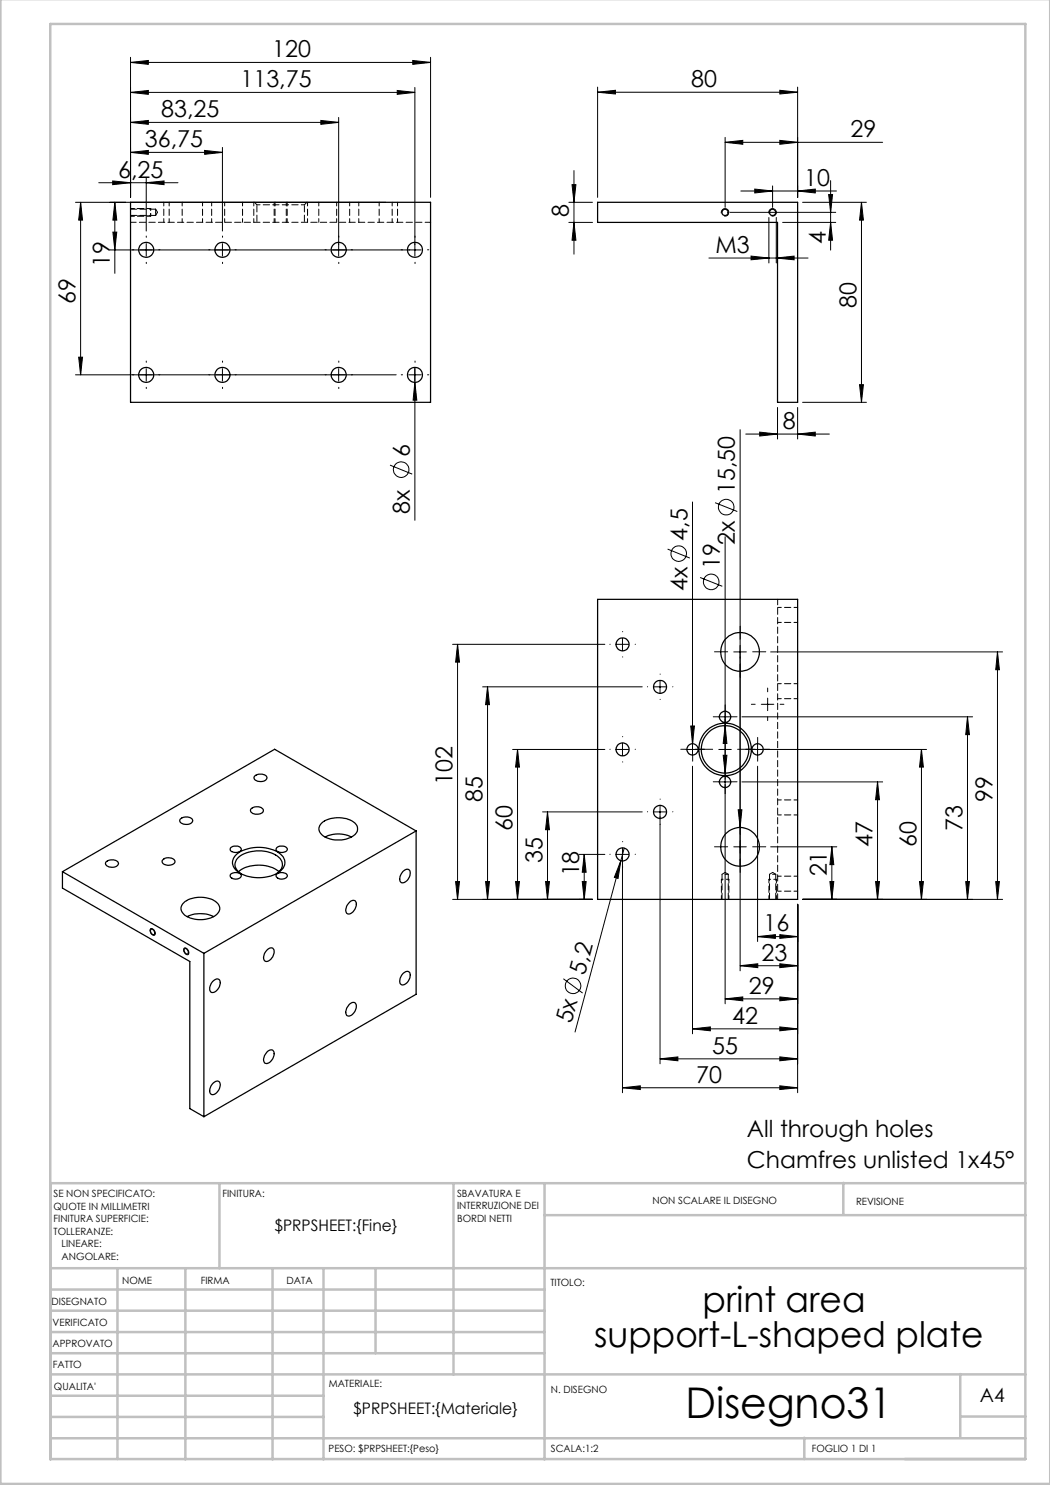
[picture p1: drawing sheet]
<svg xmlns="http://www.w3.org/2000/svg" width="210mm" height="297mm" viewBox="0 0 210 297" stroke-linecap="round" stroke-linejoin="round" font-family="sans-serif">
<g fill="none" stroke="#000" stroke-width=".2">
<path d="M26.1 18.5l3.6-.4v.8zM26.1 18.5h56.9M26.1 12.5l3.6-.4v.8zM26.1 11.5v28M26.1 12.5h60M79.4 18.1l3.6 .4-3.6 .4zM82.5 12.1l3.6 .4-3.6 .4zM83 17.5v33.7M86.1 11.5v28M119.5 18.4l3.6-.3v.7zM119.5 17.4v22.1M119.5 18.4h40"/>
<path d="M156 18.1l3.5 .3-3.5 .4zM159.5 17.4v22.1M19.8 36.5h15.8M22.5 36.2l3.6 .3-3.6 .4zM26.1 30.5l3.6-.4v.8zM26.1 30.5h18.4M26.1 24.5l3.6-.4v.8zM26.1 24.5h41.6M29.2 36.5l3.6-.3v.7zM29.2 35.6v10.6M40.9 30.1l3.6 .4-3.6 .4zM44.5 29.5v16.7"/>
<path d="M64.2 24.1l3.5 .4-3.5 .4zM67.7 23.5v27.7M114.4 36.9h.8l-.4 3.6zM114.8 34.1v16.7M145 28.5l3.6-.4v.8zM145 27.5v14M145 28.5h31.5M148.2 38.2h19.1M151 37.8l3.5 .4-3.5 .4zM154.5 37.2v4.3M156 28.1l3.5 .4-3.5 .4zM159.5 38.2l3.6-.4v.8z"/>
<path d="M165.7 38.9h.8l-.4 3.6zM166.1 36.1v13.9M15.1 40.5h62.1M16.1 40.5l.4 3.5h-.8zM16.1 40.5v34.5M22 50h62.2M22.6 46.4h.8l-.4 3.6zM23 40.5l.4 3.5h-.8zM23 40.5v14.2M29.2 48.7v2.5M44.5 48.7v2.5M113.8 40.5h4.7"/>
<path d="M113.8 44.5h4.7M114.8 44.5l.4 3.5h-.8zM141.8 51.6h19.8M144.3 42.7a.76 .76 0 0 1 .7-1 .76 .76 0 0 1 .8 .8 .76 .76 0 0 1-1 .7M146 42.5h21.1M150.2 51.2l3.6 .4-3.6 .4zM153.8 43.5v9.1M153.8 42.7a.76 .76 0 0 1 .6-1 .76 .76 0 0 1 .9 .8 .76 .76 0 0 1-1 .7M155.3 51.6l3.5-.4v.8zM155.3 43.5v9.1M156.5 44.5h10.6M160.5 40.5h12.8"/>
<path d="M166.1 44.5l.4 3.5h-.8zM172.3 40.5l.4 3.5h-.8zM172.3 40.5v40M15.1 75h64.1M15.7 71.4h.8l-.4 3.6zM29.2 73.7v2.5M44.5 73.7v2.5M67.7 73.7v2.5M81.7 75h2.5M83 76.5l.4 3.5h-.8zM83 73.5v30.6M171.9 76.9h.8l-.4 3.6z"/>
<path d="M78 93l4.4 1.8M148 85.9v108.3M149.2 86.8h16.7M151.9 86.4l3.6 .4-3.6 .4zM155.5 81.5v6.3M159.5 86.8l3.6-.4v.8zM159.5 81.5v6.3M160.5 80.5h12.8M133.5 109.8l4.5 1.8M138.5 100.4v50.7M140 115.5l4.5 1.8M143 100.5l4.5 1.8"/>
<path d="M145 107.3v47.3M90.5 128.9h30.5M91.5 128.9l.4 3.5h-.8zM91.5 128.9v51M96.5 137.4h31.9M97.5 137.4l.4 3.5h-.8zM97.5 137.4v42.5M123.3 128.9h2.5M124.5 127.6v2.5M130.8 137.4h2.5M132 136.1v2.5M146.8 130.4h2.5"/>
<path d="M153.5 139.6v2.5M154.1 130.4h46.4M199.5 130.4l.4 3.5h-.8zM199.5 130.4v49.5M102.5 149.9h18.5M103.5 149.9l.4 3.5h-.8zM103.5 149.9v30M123.3 149.9h2.5M124.5 148.6v2.5M137.3 149.9h2.5M138.1 145.2h.8l-.4 3.6zM138.5 153.2v53.6"/>
<path d="M143.8 149.9h2.5M143.8 143.4h2.5M143.8 156.4h2.5M144.6 151.1h.8l-.4 3.5zM145 145.1l.4 3.6h-.8zM145 155.1v45.7M148.4 143.4h46.1M148.4 156.4h28.1M151.5 153.2v35.1M151.5 148.6v2.5M152.3 140.9h2.5M175.5 156.4l.4 3.5h-.8z"/>
<path d="M175.5 156.4v23.5M184.3 149.9l.4 3.5h-.8zM184.3 149.9v30M185.3 149.9h-35.1M193.5 143.4l.4 3.5h-.8zM193.5 143.4v36.5M90.5 179.9h28M91.1 176.3h.8l-.4 3.6zM97.1 176.3h.8l-.4 3.6zM103.1 176.3h.8l-.4 3.6zM108.5 162.4h19.9M109.1 176.3h.8l-.4 3.6z"/>
<path d="M109.5 162.4l.4 3.5h-.8zM109.5 162.4v17.5M115.8 170.9h5.2M116.5 176.3h.7l-.4 3.6zM116.8 170.9l.4 3.5h-.7zM116.8 170.9v9M123.3 170.9h2.5M124.2 172.1l-.6 3.6-.7-.2zM124.5 169.6v48.9M124.8 169.6l-9.8 36.8M130.8 162.4h2.5M132 161.1v51.7"/>
<path d="M146.8 169.4h2.5M147.6 162h.8l-.4 3.5zM154.1 169.4h13.3M160.5 179.9h40M166 176.3h.8l-.4 3.6zM166.4 169.4l.4 3.5h-.8zM166.4 169.4v10.5M175.1 176.3h.8l-.4 3.6zM183.9 176.3h.8l-.4 3.6zM193.1 176.3h.8l-.4 3.6zM199.1 176.3h.8l-.4 3.6zM30.1 185.7a.87 .87 0 0 1 .8 1.4 .92 .92 0 0 1-.8-1.4z"/>
<path d="M36.8 189.7a.77 .77 0 0 1 .8 .2 .77 .77 0 0 1 .1 .8v.1a.62 .62 0 0 1-.6 0 .62 .62 0 0 1-.3-.6zM112.7 195.8l3.8 2.8M145 199.8l3.6-.4v.8zM145 199.8h14.5M148 193.1l3.6-.3v.7zM148 193.1h11.5M151.5 187.3l3.6-.4v.8zM151.5 187.3h8M156 192.8l3.5 .3-3.5 .4zM156 199.4l3.5 .4-3.5 .4zM156 186.9l3.5 .4-3.5 .4zM159.5 180.9v37.6"/>
<path d="M124.5 217.6l3.6-.4v.7zM124.5 217.6h35M132 211.8l3.6-.4v.8zM132 211.8h27.5M138.5 205.8l3.6-.4v.8zM138.5 205.8h21M156 217.2l3.5 .4-3.5 .3zM156 211.4l3.5 .4-3.5 .4zM156 205.4l3.5 .4-3.5 .4z"/>
<circle cx="80.2" cy="93.9" r="1.56"/>
<circle cx="135.7" cy="110.7" r="1.55"/>
<circle cx="142.2" cy="116.4" r="1.55"/>
<circle cx="145.2" cy="101.4" r="1.55"/>
<circle cx="114.6" cy="197.2" r="1.55"/>
</g>
<g fill="none" stroke="#c0c0c0" stroke-width=".5">
<path d="M.1 -.1v296.9h209.9v-296.9M10.1 4.8h195v287h-195zM43.9 236.6v17M90.7 236.6v38.3M108.9 236.6v55.3M168.7 236.6v6.3M205.1 236.6h-195v55.3M10.1 253.6h195M10.1 257.9h98.8M23.5 253.6v38.2M37.1 253.6v38.3M54.5 253.6v38.3"/>
<path d="M64.7 253.6v38.3M75.1 253.6v17M108.9 243h96.2M10.1 270.6h98.8M10.1 266.4h98.8M10.1 262.1h98.8M10.1 279.1h54.6M10.1 274.9h195M192.1 274.8v12.7M10.1 287.7h195M10.1 283.4h54.6M160.9 287.5v4.3"/>
<path d="M192.1 283.3h13"/>
</g>
<g fill="none" stroke="#000" stroke-width=".2" stroke-dasharray="1.3 .6" stroke-dashoffset=".5">
<path d="M26.1 41.7h4M26.1 43.2h4M32.8 40.5v4M33.8 40.5v4M36.4 44.5v-4M40.5 44.5v-4M42.3 40.5v4M44.9 44.5v-4M48.5 40.5v4M50.8 44.5v-4M54.8 40.5v4M55 40.5v4"/>
<path d="M57.3 44.5v-4M57.4 44.5v-4M61.5 40.5v4M63.8 44.5v-4M67.3 40.5v4M69.9 44.5v-4M71.8 40.5v4M75.8 40.5v4M78.4 44.5v-4M79.5 44.5v-4M155.5 124.5h4M155.5 139.7h4"/>
<path d="M159.5 121.5h-4M159.5 136.7h-4M159.5 160h-4M144.3 179.9v-4M145.8 179.9v-4M153.8 179.9v-4M155.3 179.9v-4M155.5 163h4M155.5 178.2h4M159.5 175.2h-4"/>
</g>
<path d="M30.1 43.2v-1.5M145.8 175.9h-1.5M155.3 175.9h-1.5" fill="none" stroke="#000" stroke-width=".2" stroke-dasharray="1.3 .6" stroke-dashoffset=".8"/>
<g fill="none" stroke="#000" stroke-width=".2" stroke-dasharray="15.2 1.3 1.3 1.3">
<path d="M26.8 50h-.3M29.3 47.5v-.3M29.3 52.5v.2M31.8 50h.2M42 50h-.2M44.5 47.5v-.3M44.5 52.5v.2M47 50h.3M65.3 50h-.3M67.8 47.5v-.3M67.8 52.5v.2M70.3 50h.2"/>
<path d="M80.5 50h-.2M83 47.5v-.3M83 52.5v.2M85.5 50h.3M26.8 75h-.3M29.3 72.5v-.3M29.3 77.5v.2M31.8 75h.2M42 75h-.2M44.5 72.5v-.3M44.5 77.5v.2M47 75h.3"/>
<path d="M65.3 75h-.3M67.8 72.5v-.3M67.8 77.5v.2M70.3 75h.2M80.5 75h-.2M83 72.5v-.3M83 77.5v.2M85.5 75h.3M122 128.9h.1M124.5 126.4v-.1M124.5 131.4h.1M127 128.9h.1"/>
<path d="M129.5 137.4h.1M132 134.9v-.1M132 139.9h.1M134.5 137.4h.1M145.5 130.4h-2.6M148 127.9v-2.7M148 132.9v2.6M150.5 130.4h2.7M153.5 138.4v-.8M122 149.9h.1M124.5 147.4v-.1M124.5 152.4h.1"/>
<path d="M127 149.9h.1M132 159.9v-.1M137.3 149.9h-1.1M138.5 148.6v-1.1M138.5 151.1v1.1M139.8 149.9h1.1M142.5 149.9h-3.5M143.8 156.4h-1.1M143.8 143.4h-1.1M145 147.4v-3.5M145 152.4v3.5M145 155.1v-1.1"/>
<path d="M145 157.6v1.1M145 142.1v-1.1M145 144.6v1.1M146.3 156.4h1.1M146.3 143.4h1.1M147.5 149.9h3.5M150.3 149.9h-1.1M151 140.9h-.7M151.5 148.6v-1.1M151.5 151.1v1.1M152.8 149.9h1.1M153.5 143.4v.7"/>
<path d="M156 140.9h.8M122 170.9h.1M124.5 168.4v-.1M124.5 173.4h.1M127 170.9h.1M129.5 162.4h.1M132 164.9h.1M134.5 162.4h.1M145.5 169.4h-2.6M148 166.9v-2.7M148 171.9v2.6M150.5 169.4h2.7"/>
</g>
<g fill="#000">
<path d="M83 76.5l.4 3.5h-.8zM124.2 172.1l-.6 3.6-.7-.2zM147.6 162h.8l-.4 3.5z"/>
<path d="M156 18.1l3.5 .3-3.5 .4zM119.5 18.4l3.6-.3v.7z"/>
<path d="M159.5 38.2l3.6-.4v.8zM151 37.8l3.5 .4-3.5 .4zM156 28.1l3.5 .4-3.5 .4zM145 28.5l3.6-.4v.8zM79.4 18.1l3.6 .4-3.6 .4zM26.1 18.5l3.6-.4v.8zM29.2 36.5l3.6-.3v.7zM22.5 36.2l3.6 .3-3.6 .4zM40.9 30.1l3.6 .4-3.6 .4zM26.1 30.5l3.6-.4v.8z"/>
<path d="M114.4 36.9h.8l-.4 3.6zM114.8 44.5l.4 3.5h-.8zM165.7 38.9h.8l-.4 3.6zM166.1 44.5l.4 3.5h-.8zM166.4 169.4l.4 3.5h-.8zM166 176.3h.8l-.4 3.6zM199.5 130.4l.4 3.5h-.8zM199.1 176.3h.8l-.4 3.6zM184.3 149.9l.4 3.5h-.8zM183.9 176.3h.8l-.4 3.6zM193.5 143.4l.4 3.5h-.8zM193.1 176.3h.8l-.4 3.6zM175.5 156.4l.4 3.5h-.8zM175.1 176.3h.8l-.4 3.6zM116.8 170.9l.4 3.5h-.7zM116.5 176.3h.7l-.4 3.6zM97.5 137.4l.4 3.5h-.8zM97.1 176.3h.8l-.4 3.6zM23 40.5l.4 3.5h-.8zM22.6 46.4h.8l-.4 3.6zM16.1 40.5l.4 3.5h-.8zM15.7 71.4h.8l-.4 3.6z"/>
<path d="M151.9 86.4l3.6 .4-3.6 .4zM159.5 86.8l3.6-.4v.8zM150.2 51.2l3.6 .4-3.6 .4zM155.3 51.6l3.5-.4v.8zM124.5 217.6l3.6-.4v.7zM156 217.2l3.5 .4-3.5 .3zM132 211.8l3.6-.4v.8zM156 211.4l3.5 .4-3.5 .4zM148 193.1l3.6-.3v.7zM156 192.8l3.5 .3-3.5 .4zM145 199.8l3.6-.4v.8zM156 199.4l3.5 .4-3.5 .4zM138.5 205.8l3.6-.4v.8zM156 205.4l3.5 .4-3.5 .4zM151.5 187.3l3.6-.4v.8zM156 186.9l3.5 .4-3.5 .4zM26.1 24.5l3.6-.4v.8zM64.2 24.1l3.5 .4-3.5 .4zM26.1 12.5l3.6-.4v.8zM82.5 12.1l3.6 .4-3.6 .4z"/>
<path d="M171.9 76.9h.8l-.4 3.6zM172.3 40.5l.4 3.5h-.8zM91.1 176.3h.8l-.4 3.6zM91.5 128.9l.4 3.5h-.8zM103.1 176.3h.8l-.4 3.6zM103.5 149.9l.4 3.5h-.8zM109.1 176.3h.8l-.4 3.6zM109.5 162.4l.4 3.5h-.8z"/>
<path d="M144.6 151.1l.4 3.5 .4-3.5zM145 145.1l-.4 3.6h.8zM138.1 145.2l.4 3.6 .4-3.6z"/>
</g>
<g fill="none" stroke="#000" stroke-width=".25">
<path d="M26.1 40.5h60v40h-60zM119.5 40.5h40v40h-4v-36h-36zM119.5 119.9h40v60h-40zM51 155.1a1.63 1.63 0 0 1 2.4 .4 1.51 1.51 0 0 1-2.6 .1zM12.5 174.3l28.3 16.4M12.5 174.3v3.3l25.5 14.7v29.4l2.8 1.6M21.2 172.4a1.78 1.78 0 0 1 2.4 .1 1.07 1.07 0 0 1-1.6 .9 .78 .78 0 0 1-.8-1zM32.6 171.9a1.61 1.61 0 0 1 2.4 .4 1.42 1.42 0 0 1-2.1 .6l-.4-.4-.1-.3zM36 163.9a1.78 1.78 0 0 1 2.5 0 1.07 1.07 0 0 1-1.6 .9 .76 .76 0 0 1-.9-.9zM46.2 174.8a1.51 1.51 0 0 1 2.1 .3 1.25 1.25 0 0 1-2.3 .1zM46.2 169.5a1.29 1.29 0 0 1 2.1 .4 1.37 1.37 0 0 1-2.3 0zM47.3 170.8a7.7 7.7 0 0 1 8.8 0 2.09 2.09 0 0 1-.3 3.6 7.8 7.8 0 0 1-8.5-.2 2.04 2.04 0 0 1 0-3.4z"/>
<path d="M47.7 174.3a6.9 6.9 0 0 1 8.1 0M48.2 174.8a1.98 1.98 0 0 1-1.2-1.8 1.98 1.98 0 0 1 1.1-1.9 6.9 6.9 0 0 1 7.9 .6 1.88 1.88 0 0 1-.5 2.9l-.2 .2M50.3 161.7a1.58 1.58 0 0 1 2.4 .4 1.34 1.34 0 0 1-1.9 .7 .64 .64 0 0 1-.6-.4 .64 .64 0 0 1 .1-.7zM55.4 174.8a1.51 1.51 0 0 1 2.1 .3 1.23 1.23 0 0 1-1.2 .7 1.23 1.23 0 0 1-1.1-.7zM55.4 169.5a1.3 1.3 0 0 1 2.1 .4 1.4 1.4 0 0 1-2.3 0zM64.3 164.6a5.5 5.5 0 0 1 6.9 .2 1.61 1.61 0 0 1-.8 2.6 5.4 5.4 0 0 1-6.3-.7 1.42 1.42 0 0 1 .2-2.1zM65 167.4a6.1 6.1 0 0 1 5.3 0M80.6 174.3a.77 .77 0 0 1 .7-.5 .77 .77 0 0 1 .7 .6 1.84 1.84 0 0 1-1.7 2.1 1.68 1.68 0 0 1 .3-2.2zM83.2 166.2v32.7l-42.4 24.4M83.2 166.2l-42.4 24.5M83.2 166.2l-28.3-16.3-42.4 24.4M30.2 185.9a.66 .66 0 0 1 .6 .3 .66 .66 0 0 1 0 .7 .76 .76 0 0 1-.6-1z"/>
<path d="M36.8 180.5a5.5 5.5 0 0 1 6.8 .3 1.62 1.62 0 0 1-.8 2.5 5.7 5.7 0 0 1-6-.5 1.44 1.44 0 0 1 0-2.3zM37 189.7a.71 .71 0 0 1 .5 1.1 .73 .73 0 0 1-.5-1.1zM37.4 183.3a6.1 6.1 0 0 1 5.3 0M40.8 190.7v32.6M42.6 196.2a.77 .77 0 0 1 .7-.4 .77 .77 0 0 1 .7 .5 1.99 1.99 0 0 1-1.6 2.2 .99 .99 0 0 1-.3-1.5zM53.4 190a.78 .78 0 0 1 .7-.4 .78 .78 0 0 1 .7 .5 2.06 2.06 0 0 1-1.6 2.2 1.05 1.05 0 0 1-.3-1.6zM69.8 180.5a.77 .77 0 0 1 1-.4 .77 .77 0 0 1 .5 1 1.73 1.73 0 0 1-1.8 1.6 1.6 1.6 0 0 1 .3-2.2zM80.6 194.7a.77 .77 0 0 1 .7-.4 .77 .77 0 0 1 .7 .5 1.92 1.92 0 0 1-1.6 2.2 1.16 1.16 0 0 1-.1-1.8zM42.6 216.7a.77 .77 0 0 1 .7-.5 .77 .77 0 0 1 .7 .5 1.99 1.99 0 0 1-1.6 2.2 1.31 1.31 0 0 1 0-2zM53.4 210.4a.77 .77 0 0 1 .7-.4 .77 .77 0 0 1 .7 .5 1.99 1.99 0 0 1-1.6 2.2 1 1 0 0 1-.3-1.5zM69.8 200.9a.77 .77 0 0 1 .8-.4 .77 .77 0 0 1 .7 .5 1.99 1.99 0 0 1-1.7 2.2 1 1 0 0 1-.3-1.5z"/>
<circle cx="29.2" cy="50" r="1.5"/>
<circle cx="44.5" cy="50" r="1.5"/>
<circle cx="67.7" cy="50" r="1.5"/>
<circle cx="83" cy="50" r="1.5"/>
<circle cx="145" cy="42.5" r=".63"/>
<circle cx="154.5" cy="42.5" r=".64"/>
<circle cx="29.2" cy="75" r="1.5"/>
<circle cx="44.5" cy="75" r="1.51"/>
<circle cx="67.8" cy="75" r="1.5"/>
<circle cx="83" cy="75" r="1.5"/>
<circle cx="124.5" cy="128.9" r="1.3"/>
<circle cx="132" cy="137.4" r="1.31"/>
<circle cx="148" cy="130.4" r="3.9"/>
<circle cx="124.5" cy="149.9" r="1.29"/>
<circle cx="138.5" cy="149.9" r="1.12"/>
<circle cx="145" cy="149.9" r="5.2"/>
<circle cx="145" cy="149.9" r="4.7"/>
<circle cx="145" cy="156.4" r="1.12"/>
<circle cx="145" cy="143.4" r="1.12"/>
<circle cx="151.5" cy="149.9" r="1.12"/>
<circle cx="124.5" cy="170.9" r="1.3"/>
<circle cx="132" cy="162.4" r="1.31"/>
<circle cx="148" cy="169.4" r="3.9"/>
</g>
<path d="M51.4 41h9.5M145.7 174.9h-1.3M155.2 174.9h-1.3" fill="none" stroke="#000" stroke-width=".2" stroke-dasharray="1.3 .6" stroke-dashoffset=".6"/>
<path d="M26.1 44.5h60M155.5 179.9v-60" fill="none" stroke="#000" stroke-width=".2" stroke-dasharray="1.3 .6" stroke-dashoffset=".2"/>
<path d="M31.1 43.1l.4-.6M31.5 42.5l-.4-.7M50.9 40.5l.5 .5M60.9 41l.5-.5M145 174.5l-.6 .4M145.7 174.9l-.7-.4M154.5 174.5l-.6 .4M155.2 174.9l-.7-.4" fill="none" stroke="#000" stroke-width=".2" stroke-dasharray="1.3 .6" stroke-dashoffset=".4"/>
<path d="M26.1 43.1h5M31.1 42.5v-.7M31.1 43.1v-.6M31.1 41.8h-5M144.4 174.9v5M145.7 179.9v-5M153.9 174.9v5M155.2 179.9v-5" fill="none" stroke="#000" stroke-width=".2" stroke-dasharray="1.3 .6"/>
<path d="M51.4 41v3.5M60.9 44.5v-3.5" fill="none" stroke="#000" stroke-width=".2" stroke-dasharray="1.3 .6" stroke-dashoffset="-.2"/>
<text font-size="8.5" x="137.1" y="283.5">Disegno31</text>
<g font-size="7.1">
<text x="140.5" y="262.4">print area</text>
<text x="118.8" y="269.5">support-L-shaped plate</text>
</g>
<g font-size="4.7">
<text x="54.4" y="11.4">120</text>
<text x="48.1" y="17.4">113,75</text>
<text x="138.2" y="17.4">80</text>
<text x="32.2" y="23.4">83,25</text>
<text x="29" y="29.4">36,75</text>
<text x="170.1" y="27.4">29</text>
<text x="23.6" y="35.5">6,25</text>
<text x="160.8" y="37.2">10</text>
<text x="113.8" y="43.5" transform="rotate(-90 113.8 43.5)">8</text>
<text x="22" y="53.4" transform="rotate(-90 22 53.4)">19</text>
<text x="143.1" y="50.6">M3</text>
<text x="165.1" y="48.7" transform="rotate(-90 165.1 48.7)">4</text>
<text x="15.1" y="60.7" transform="rotate(-90 15.1 60.7)">69</text>
<text x="171.3" y="61.7" transform="rotate(-90 171.3 61.7)">80</text>
<text x="156.6" y="85.8">8</text>
<text x="82" y="91.3" transform="rotate(-90 82 91.3)">6</text>
<text x="147" y="98.8" transform="rotate(-90 147 98.8)">15,50</text>
<text x="82" y="102.7" transform="rotate(-90 82 102.7)">8x</text>
<text x="137.5" y="108.1" transform="rotate(-90 137.5 108.1)">4,5</text>
<text x="144" y="113.8" transform="rotate(-90 144 113.8)">19</text>
<text x="147" y="108.9" transform="rotate(-90 147 108.9)">2x</text>
<text x="137.5" y="118.2" transform="rotate(-90 137.5 118.2)">4x</text>
<text x="90.5" y="157" transform="rotate(-90 90.5 157)">102</text>
<text x="96.5" y="160.4" transform="rotate(-90 96.5 160.4)">85</text>
<text x="198.5" y="160.3" transform="rotate(-90 198.5 160.3)">99</text>
<text x="102.5" y="166.3" transform="rotate(-90 102.5 166.3)">60</text>
<text x="192.5" y="166.3" transform="rotate(-90 192.5 166.3)">73</text>
<text x="108.5" y="172.6" transform="rotate(-90 108.5 172.6)">35</text>
<text x="174.5" y="169.4" transform="rotate(-90 174.5 169.4)">47</text>
<text x="183.3" y="169.4" transform="rotate(-90 183.3 169.4)">60</text>
<text x="115.8" y="175.3" transform="rotate(-90 115.8 175.3)">18</text>
<text x="165.4" y="175.3" transform="rotate(-90 165.4 175.3)">21</text>
<text x="152.7" y="186.3">16</text>
<text x="116.9" y="195.1" transform="rotate(-75 116.9 195.1)">5,2</text>
<text x="152.3" y="192.1">23</text>
<text x="149.8" y="198.7">29</text>
<text x="114.3" y="204.9" transform="rotate(-75 114.3 204.9)">5x</text>
<text x="146.4" y="204.7">42</text>
<text x="142.4" y="210.7">55</text>
<text x="139.3" y="216.5">70</text>
<text x="149.4" y="227.4">All through holes</text>
<text x="149.4" y="233.6">Chamfres unlisted 1x45°</text>
</g>
<text font-size="3.9" x="196" y="280.4">A4</text>
<g font-size="3.2">
<text x="54.9" y="246.3">$PRPSHEET:{Fine}</text>
<text x="70.7" y="282.8">$PRPSHEET:{Materiale}</text>
</g>
<g font-size="2">
<text x="10.7" y="239.5">SE NON SPECIFICATO:</text>
<text x="44.5" y="239.5">FINITURA:</text>
<text x="91.4" y="239.4">SBAVATURA E</text>
<text x="10.7" y="242">QUOTE IN MILLIMETRI</text>
<text x="10.7" y="244.5">FINITURA SUPERFICIE:</text>
<text x="91.4" y="241.9">INTERRUZIONE DEI</text>
<text x="91.4" y="244.4">BORDI NETTI</text>
<text x="130.5" y="240.8">NON SCALARE IL DISEGNO</text>
<text x="171.2" y="241">REVISIONE</text>
<text x="10.7" y="247">TOLLERANZE:</text>
<text x="12.3" y="249.5">LINEARE:</text>
<text x="12.3" y="252">ANGOLARE:</text>
<text x="24.4" y="256.9">NOME</text>
<text x="40.1" y="256.8">FIRMA</text>
<text x="57.3" y="256.8">DATA</text>
<text x="110.1" y="257.1">TITOLO:</text>
<text x="10.3" y="260.9">DISEGNATO</text>
<text x="10.5" y="269.3">APPROVATO</text>
<text x="10.5" y="265.2">VERIFICATO</text>
<text x="10.6" y="273.6">FATTO</text>
<text x="10.8" y="278">QUALITA'</text>
<text x="65.8" y="277.4">MATERIALE:</text>
<text x="110.2" y="278.5">N. DISEGNO</text>
<text x="65.7" y="290.4">PESO: $PRPSHEET:{Peso}</text>
<text x="110.2" y="290.5">SCALA:1:2</text>
<text x="162.4" y="290.4">FOGLIO 1 DI 1</text>
</g>
</svg>
